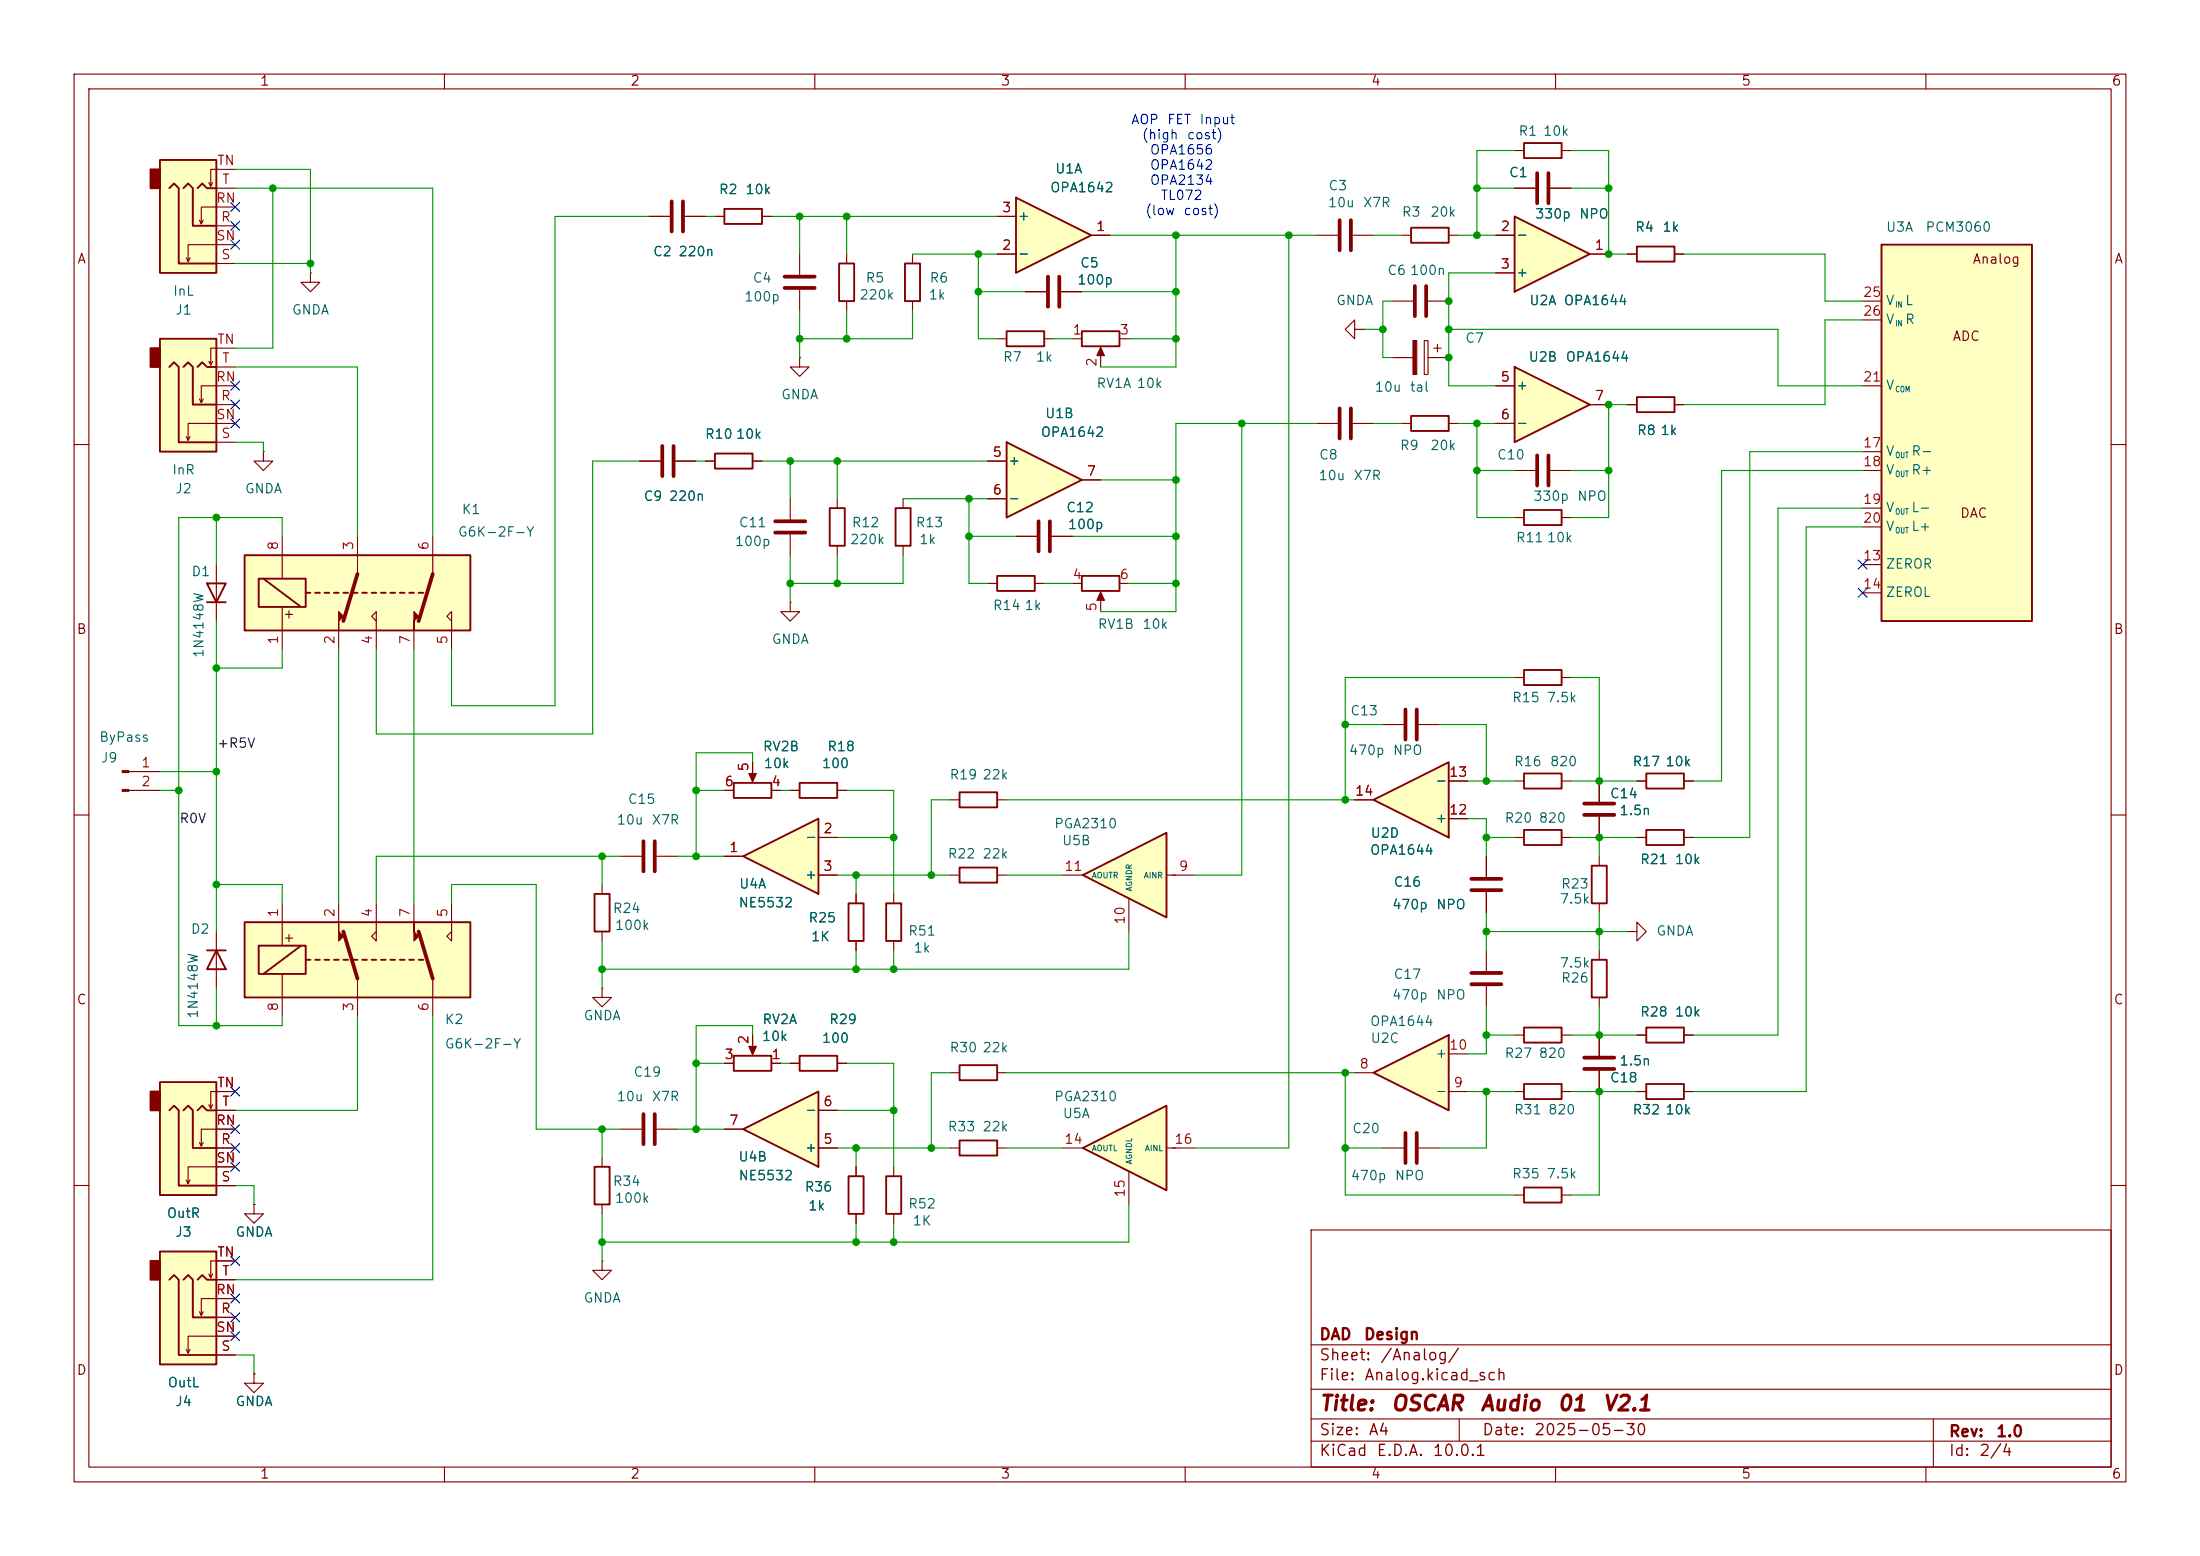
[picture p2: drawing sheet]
<svg xmlns="http://www.w3.org/2000/svg" width="297mm" height="210mm" viewBox="0 0 297 210" stroke-linecap="round" stroke-linejoin="round" font-family="sans-serif">
<g fill="none" stroke="#840000" stroke-width=".15">
<path d="M10 10h277v190h-277zM12 12h273v186h-273zM60 10v2M110 10v2M160 10v2M210 10v2M260 10v2M177.8 31.8h2.8M182.6 31.8h2.8M189.2 31.8h1.3M195.6 31.8h1.2M107.9 48.3v1.2h-1.2l1.2 1.3 1.3-1.3h-1.3"/>
<path d="M107.9 48.3h.1M134.6 45.7h1.3M141 45.7h1.2M188 48.3h2.8M188 40.6h2.8M189.2 57.2h1.3M192.3 46h.5v4.5h-.5zM192.8 48.3h2.8M192.8 40.6h2.8M193.5 47h1.1M194.1 46.5v1M195.6 57.2h1.2"/>
<path d="M10 60h2M106.7 67.3v2.8M106.7 72.1v2.8M113 67.3v1.3M113 73.7v1.2M285 60h2M106.7 81.3v1.3h-1.3l1.3 1.2 1.2-1.2h-1.2M106.7 81.3h.1M10 110h2M17.4 104.1h4.2M17.4 106.7h4.2M81.3 119.4v1.3"/>
<path d="M285 110h2M81.3 125.7v1.3M115.6 120.7v1.2M115.6 127v1.3M128.3 144.8h1.2M128.3 154.9h1.2M134.6 144.8h1.3M134.6 154.9h1.3M10 160h2M177 166h108v32h-108zM204.5 161.3h1.2M210.8 161.3h1.3"/>
<path d="M285 160h2M60 198v2M110 198v2M160 198v2M177 194.5h108M177 191.5h108M177 187.5h108M177 181.5h108M197 191.5v3M210 198v2M260 198v2M261 191.5v6.5"/>
</g>
<path d="M190.5 30.7h5.1v2.1h-5.1zM135.9 44.7h5.1v2h-5.1zM190.5 56.1h5.1v2.1h-5.1zM112 68.6h2v5.1h-2zM80.3 120.7h2v5h-2zM114.6 121.9h2v5.1h-2zM129.5 143.8h5.1v2h-5.1zM129.5 153.9h5.1v2.1h-5.1zM205.7 160.3h5.1v2h-5.1z" fill="none" stroke="#840000" stroke-width=".25"/>
<g fill="#840000" stroke="#840000" stroke-width=".15">
<path d="M16.5 104h.9v.3h-.9z"/>
<path d="M16.5 106.6h.9v.2h-.9z"/>
<path d="M190.8 46h.5v4.5h-.5z"/>
</g>
<path d="M180.8 29.7v4.1M182.4 29.7v4.1M191 38.6v4.1M192.5 38.6v4.1M104.6 71.9h4.1M104.6 70.4h4.1" fill="none" stroke="#840000" stroke-width=".51"/>
<path d="M21.6 168.9h7.6v15.3h-7.6z" fill="#ffffc2"/>
<path d="M20.3 170.2h1.3v2.5h-1.3z" fill="#840000" stroke="#840000" stroke-width=".25"/>
<path d="M21.6 168.9h7.6v15.3h-7.6zM22.9 172.7l.6-.6 .6 .6v10.2h5.1M24.8 172.7l.6-.6 .6 .6v5.1h3.2M26.7 172.7l.6-.6 .6 .6h1.3" fill="none" stroke="#840000" stroke-width=".25"/>
<g fill="none" stroke="#840000" stroke-width=".15">
<path d="M41.9 36.8v1.3h-1.3l1.3 1.3 1.3-1.3h-1.3M41.9 36.8h.1M83.8 115.6h2.8M88.6 115.6h2.8M27.4 177l-.2 .5M28.7 172l-.3 .5M29.2 177.8h2.5M29.2 172.7h2.5M31.7 175.3h-4.5v2.2l-.3-.5M31.7 170.2h-3.3v2.3l-.2-.5M25.7 182.1l-.3 .5M29.2 182.9h2.5"/>
<path d="M31.7 180.3h-6.3v2.3l-.3-.5"/>
</g>
<path d="M86.9 113.5v4.1M88.4 113.5v4.1" fill="none" stroke="#840000" stroke-width=".51"/>
<path d="M21.6 45.7h7.6v15.3h-7.6z" fill="#ffffc2"/>
<path d="M20.3 47h1.3v2.5h-1.3z" fill="#840000" stroke="#840000" stroke-width=".25"/>
<path d="M21.6 45.7h7.6v15.3h-7.6zM22.9 49.5l.6-.6 .6 .6v10.2h5.1M24.8 49.5l.6-.6 .6 .6v5.1h3.2M26.7 49.5l.6-.6 .6 .6h1.3" fill="none" stroke="#840000" stroke-width=".25"/>
<path d="M25.7 58.9l-.3 .5M27.4 53.8l-.2 .6M28.7 48.8l-.3 .5M29.2 54.6h2.5M29.2 59.7h2.5M29.2 49.5h2.5M31.7 57.2h-6.3v2.2l-.3-.5M31.7 52.1h-4.5v2.3l-.3-.6M31.7 47h-3.3v2.3l-.2-.5M35.6 61v1.2h-1.3l1.3 1.3 1.2-1.3h-1.2M35.6 61h.1" fill="none" stroke="#840000" stroke-width=".15"/>
<path d="M21.6 21.6h7.6v15.2h-7.6z" fill="#ffffc2"/>
<path d="M20.3 22.9h1.3v2.5h-1.3z" fill="#840000" stroke="#840000" stroke-width=".25"/>
<path d="M21.6 21.6h7.6v15.2h-7.6zM22.9 25.4l.6-.6 .6 .6v10.2h5.1M24.8 25.4l.6-.6 .6 .6v5.1h3.2M26.7 25.4l.6-.6 .6 .6h1.3M99.1 105.7h5v2h-5zM107.9 105.7h5.1v2h-5.1z" fill="none" stroke="#840000" stroke-width=".25"/>
<g fill="none" stroke="#840000" stroke-width=".15">
<path d="M25.7 34.8l-.3 .5M27.4 29.7l-.2 .5M28.7 24.6l-.3 .5M29.2 30.5h2.5M29.2 35.6h2.5M29.2 25.4h2.5M31.7 33h-6.3v2.3l-.3-.5M31.7 27.9h-4.5v2.3l-.3-.5M31.7 22.9h-3.3v2.2l-.2-.5M87.6 29.2h2.8M92.5 29.2h2.7M182.9 44.5v1.2l-1.3-1.2 1.3-1.3v1.3h1.2"/>
<path d="M184.1 44.5h.1M97.8 106.7h1.3M101.6 102.9v2.3M104.1 106.7h1.3M106.7 106.7h1.2M113 106.7h1.3M34.3 162.6v1.2h-1.3l1.3 1.3 1.3-1.3h-1.3M34.3 162.6h.1M81.3 170.2v1.3h-1.3l1.3 1.2 1.2-1.2h-1.2M81.3 170.2h.1"/>
</g>
<path d="M90.7 27.2v4M92.2 27.2v4" fill="none" stroke="#840000" stroke-width=".51"/>
<path d="M101.1 104.4h1l-.5 1.1z" fill="#840000" stroke="#840000" stroke-width=".15"/>
<path d="M100.3 115.6l10.2-5.1v10.2z" fill="#ffffc2"/>
<path d="M134.6 77.7h5.1v2.1h-5.1zM100.3 115.6l10.2-5.1v10.2zM129.5 117.1h5.1v2h-5.1zM27.9 128.3h2.6M29.2 128.3l1.3 2.5h-2.6zM80.3 157.5h2v5.1h-2z" fill="none" stroke="#840000" stroke-width=".25"/>
<path d="M133.3 78.7h1.3M139.7 78.7h1.3M97.8 115.6h2.5M110.5 113h2.5M110.5 118.1h2.5M128.3 118.1h1.2M134.6 118.1h1.3M29.2 125.7v7.7M81.3 156.2v1.3M81.3 162.6v1.2" fill="none" stroke="#840000" stroke-width=".15"/>
<path d="M21.6 146.1h7.6v15.2h-7.6z" fill="#ffffc2"/>
<path d="M20.3 147.3h1.3v2.6h-1.3z" fill="#840000" stroke="#840000" stroke-width=".25"/>
<path d="M21.6 146.1h7.6v15.2h-7.6zM22.9 149.9l.6-.7 .6 .7v10.1h5.1M24.8 149.9l.6-.7 .6 .7v5h3.2M26.7 149.9l.6-.7 .6 .7h1.3" fill="none" stroke="#840000" stroke-width=".25"/>
<g fill="none" stroke="#840000" stroke-width=".15">
<path d="M107.9 34.3v2.8M107.9 39.1v2.8M137.2 72.4h2.8M142 72.4h2.8M25.7 159.3l-.3 .5M27.4 154.2l-.2 .5M28.7 149.1l-.3 .5M29.2 154.9h2.5M29.2 149.9h2.5M31.7 157.5h-6.3v2.3l-.3-.5M31.7 152.4h-4.5v2.3l-.3-.5M31.7 147.3h-3.3v2.3l-.2-.5"/>
<path d="M29.2 160h2.5"/>
</g>
<path d="M105.9 38.9h4.1M105.9 37.3h4.1M140.2 70.4v4M141.7 70.4v4" fill="none" stroke="#840000" stroke-width=".51"/>
<path d="M33 74.9h30.5v10.2h-30.5z" fill="#ffffc2"/>
<g fill="none" stroke="#840000" stroke-width=".25">
<path d="M97.8 28.2h5.1v2h-5.1zM33 74.9h30.5v10.2h-30.5zM34.9 78.1h6.4v3.8h-6.4zM35.6 78.1l5 3.8M96.5 61.2h5.1v2h-5.1zM41.3 80h.6M42.5 80h.7M43.8 80h.6M45.1 80h.6M46.4 80h.6M47.6 80h.7M48.9 80h.6"/>
<path d="M50.2 80h.6M51.4 80h.7M52.7 80h.6M54 80h.6M55.2 80h.7M56.5 80h.6M129.5 106.9h5.1v2.1h-5.1zM99.1 142.5h5v2h-5zM107.9 142.5h5.1v2h-5.1z"/>
</g>
<g fill="none" stroke="#840000" stroke-width=".15">
<path d="M96.5 29.2h1.3M102.9 29.2h1.2M138.4 39.4h2.8M143.3 39.4h2.7M38.1 72.4v5.7M48.3 72.4v5.1M58.4 72.4v5.1M86.4 62.2h2.8M91.2 62.2h2.8M95.2 62.2h1.3M101.6 62.2h1.3M38.1 81.9v5.7"/>
<path d="M45.7 85.1v2.5M50.8 83.8l-.6-.6 .6-.6v5M55.9 85.1v2.5M61 83.8l-.7-.6 .7-.6v5M128.3 108h1.2M134.6 108h1.3M101.6 139.7v2.3M97.8 143.5h1.3M104.1 143.5h1.3M106.7 143.5h1.2M113 143.5h1.3M34.3 185.4v1.3h-1.3l1.3 1.3 1.3-1.3h-1.3"/>
<path d="M34.3 185.4h.1"/>
</g>
<g fill="#840000" stroke="#840000" stroke-width=".15">
<path d="M45.7 82.6l.7 .6-.7 .6v1.3z"/>
<path d="M55.9 82.6l.6 .6-.6 .6v1.3z"/>
<path d="M101.1 141.2h1l-.5 1.2z"/>
</g>
<path d="M141.5 37.3v4.1M143 37.3v4.1M48.3 77.5l-1.9 6.3M58.4 77.5l-1.9 6.3M89.4 60.2v4.1M90.9 60.2v4.1" fill="none" stroke="#840000" stroke-width=".51"/>
<path d="M135.9 59.7l10.1 5.1-10.1 5.1z" fill="#ffffc2"/>
<path d="M113.3 35.6h2v5h-2zM122.2 35.6h2v5h-2zM135.9 59.7l10.1 5.1-10.1 5.1zM119.6 158.8h2.1v5h-2.1z" fill="none" stroke="#840000" stroke-width=".25"/>
<path d="M114.3 34.3v1.3M123.2 34.3v1.3M114.3 40.6v1.3M123.2 40.6v1.3M133.3 62.2h2.6M133.3 67.3h2.6M146 64.8h2.6M81.3 133.4v1.2h-1.3l1.3 1.3 1.2-1.3h-1.2M81.3 133.4h.1M120.6 157.5v1.3M120.6 163.8v1.3" fill="none" stroke="#840000" stroke-width=".15"/>
<path d="M33 124.5h30.5v10.1h-30.5z" fill="#ffffc2"/>
<g fill="none" stroke="#840000" stroke-width=".25">
<path d="M33 124.5h30.5v10.1h-30.5zM34.9 127.6h6.4v3.8h-6.4zM40.6 127.6l-5 3.8M41.3 129.5h.6M42.5 129.5h.7M43.8 129.5h.6M45.1 129.5h.6M46.4 129.5h.6M47.6 129.5h.7M48.9 129.5h.6M50.2 129.5h.6M51.4 129.5h.7"/>
<path d="M52.7 129.5h.6M54 129.5h.6M55.2 129.5h.7M56.5 129.5h.6M119.6 121.9h2.1v5.1h-2.1zM114.6 158.8h2v5h-2z"/>
</g>
<g fill="none" stroke="#840000" stroke-width=".15">
<path d="M38.1 121.9v5.7M38.1 131.4v5.8M45.7 121.9v2.6M48.3 132.1v5.1M50.8 121.9v5.1l-.6-.6 .6-.7M55.9 121.9v2.6M58.4 132.1v5.1M61 121.9v5.1l-.7-.6 .7-.7M120.6 120.7v1.2M120.6 127v1.3M83.8 152.4h2.8M88.6 152.4h2.8"/>
<path d="M115.6 157.5v1.3M115.6 163.8v1.3"/>
</g>
<g fill="#840000" stroke="#840000" stroke-width=".15">
<path d="M45.7 124.5v1.2l.7 .7-.7 .6z"/>
<path d="M55.9 124.5v1.2l.6 .7-.6 .6z"/>
</g>
<path d="M46.4 125.7l1.9 6.4M56.5 125.7l1.9 6.4M86.9 150.4v4M88.4 150.4v4" fill="none" stroke="#840000" stroke-width=".51"/>
<path d="M100.3 152.4l10.2-5.1v10.2z" fill="#ffffc2"/>
<path d="M100.3 152.4l10.2-5.1v10.2z" fill="none" stroke="#840000" stroke-width=".25"/>
<path d="M97.8 152.4h2.5M110.5 154.9h2.5M110.5 149.9h2.5" fill="none" stroke="#840000" stroke-width=".15"/>
<path d="M137.2 26.7l10.1 5.1-10.1 5z" fill="#ffffc2"/>
<path d="M137.2 26.7l10.1 5.1-10.1 5zM27.9 78.7h2.6l-1.3 2.6zM120.9 68.6h2v5.1h-2zM27.9 81.3h2.6M205.7 146.3h5.1v2h-5.1zM222.2 146.3h5.1v2h-5.1z" fill="none" stroke="#840000" stroke-width=".25"/>
<path d="M134.6 34.3h2.6M134.6 29.2h2.6M147.3 31.8h2.6M29.2 76.2v7.6M121.9 67.3v1.3M121.9 73.7v1.2M215.9 139.7v2.8M204.5 147.3h1.2M210.8 147.3h1.3M215.9 144.5v2.8M221 147.3h1.2M227.3 147.3h1.3" fill="none" stroke="#840000" stroke-width=".15"/>
<path d="M213.9 142.7h4M213.9 144.3h4" fill="none" stroke="#840000" stroke-width=".51"/>
<path d="M185.4 144.8l10.2-5.1v10.2z" fill="#ffffc2"/>
<path d="M185.4 144.8l10.2-5.1v10.2z" fill="none" stroke="#840000" stroke-width=".25"/>
<path d="M200.7 128.3v2.8M200.7 133.1v2.8M182.9 144.8h2.5M195.6 147.3h2.5M195.6 142.2h2.5" fill="none" stroke="#840000" stroke-width=".15"/>
<path d="M198.6 131.3h4.1M198.6 132.8h4.1" fill="none" stroke="#840000" stroke-width=".51"/>
<path d="M146.2 154.9l11.3-5.7v11.5z" fill="#ffffc2"/>
<g fill="none" stroke="#840000" stroke-width=".15">
<path d="M144.8 45.7h1.2M148.6 47.2v2.3M151.1 45.7h1.3M204.5 69.9h1.2M210.8 69.9h1.3M204.5 91.4h1.2M210.8 91.4h1.3M204.5 113h1.2M204.5 105.4h1.2M210.8 113h1.3M210.8 105.4h1.3M215.9 105.4v2.8"/>
<path d="M215.9 110.2v2.8M215.9 115.6v1.2M221 113h1.2M221 105.4h1.2M227.3 113h1.3M227.3 105.4h1.3M204.5 139.7h1.2M210.8 139.7h1.3M215.9 121.9v1.3M215.9 128.3v1.2M215.9 134.6v1.3M219.7 125.7h1.3v1.3l1.2-1.3-1.2-1.2v1.2"/>
<path d="M219.7 125.7h.1M221 139.7h1.2M227.3 139.7h1.3M143.5 154.9h2.8M152.4 158.2v4.4M157.5 154.9h3.8M186.7 154.9h2.8M191.5 154.9h2.8"/>
</g>
<path d="M146 44.7h5.1v2h-5.1zM205.7 68.8h5.1v2.1h-5.1zM205.7 90.4h5.1v2.1h-5.1zM205.7 112h5.1v2h-5.1zM205.7 104.4h5.1v2h-5.1zM214.9 116.8h2v5.1h-2zM222.2 112h5.1v2h-5.1zM222.2 104.4h5.1v2h-5.1zM205.7 138.7h5.1v2h-5.1zM214.9 129.5h2v5.1h-2zM222.2 138.7h5.1v2h-5.1zM146.2 154.9l11.3-5.7v11.5z" fill="none" stroke="#840000" stroke-width=".25"/>
<path d="M213.9 110h4M213.9 108.5h4M189.7 152.9v4.1M191.3 152.9v4.1" fill="none" stroke="#840000" stroke-width=".51"/>
<path d="M148.6 46.9l.5 1.1h-1z" fill="#840000" stroke="#840000" stroke-width=".15"/>
<path d="M254 33h20.3v50.8h-20.3z" fill="#ffffc2"/>
<path d="M254 33h20.3v50.8h-20.3z" fill="none" stroke="#840000" stroke-width=".25"/>
<path d="M251.5 52.1h2.5M251.5 40.6h2.5M251.5 43.2h2.5M204.5 63.5h2.8M209.3 63.5h2.8M251.5 76.2h2.5M251.5 61h2.5M251.5 63.5h2.5M251.5 68.6h2.5M251.5 71.1h2.5M251.5 80h2.5" fill="none" stroke="#840000" stroke-width=".15"/>
<path d="M207.5 61.5v4M209 61.5v4" fill="none" stroke="#840000" stroke-width=".51"/>
<path d="M204.5 29.2l10.1 5.1-10.1 5.1z" fill="#ffffc2"/>
<path d="M204.5 29.2l10.1 5.1-10.1 5.1z" fill="none" stroke="#840000" stroke-width=".25"/>
<path d="M201.9 31.8h2.6M201.9 36.8h2.6M214.6 34.3h2.6" fill="none" stroke="#840000" stroke-width=".15"/>
<path d="M204.5 49.5l10.1 5.1-10.1 5.1z" fill="#ffffc2"/>
<path d="M205.7 19.3h5.1v2h-5.1zM221 33.3h5.1v2h-5.1zM204.5 49.5l10.1 5.1-10.1 5.1zM221 53.6h5.1v2h-5.1z" fill="none" stroke="#840000" stroke-width=".25"/>
<g fill="none" stroke="#840000" stroke-width=".15">
<path d="M204.5 20.3h1.2M204.5 25.4h2.8M209.3 25.4h2.8M210.8 20.3h1.3M219.7 34.3h1.3M226.1 34.3h1.2M177.8 57.2h2.8M182.6 57.2h2.8M201.9 52.1h2.6M201.9 57.2h2.6M214.6 54.6h2.6M219.7 54.6h1.3"/>
<path d="M226.1 54.6h1.2M186.7 97.8h2.8M191.5 97.8h2.8"/>
</g>
<path d="M207.5 23.4v4M209 23.4v4M180.8 55.1v4.1M182.4 55.1v4.1M189.7 95.8v4M191.3 95.8v4" fill="none" stroke="#840000" stroke-width=".51"/>
<path d="M146.2 118.1l11.3-5.7v11.4z" fill="#ffffc2"/>
<path d="M143.5 118.1h2.8M157.5 118.1h3.8M152.4 121.4v4.3" fill="none" stroke="#840000" stroke-width=".15"/>
<path d="M146.2 118.1l11.3-5.7v11.4z" fill="none" stroke="#840000" stroke-width=".25"/>
<path d="M185.4 108l10.2-5.1v10.1z" fill="#ffffc2"/>
<path d="M146 77.7h5.1v2.1h-5.1zM185.4 108l10.2-5.1v10.1z" fill="none" stroke="#840000" stroke-width=".25"/>
<g fill="none" stroke="#840000" stroke-width=".15">
<path d="M87.6 29.2h2.8M92.5 29.2h2.7M96.5 29.2h1.3M102.9 29.2h1.2M134.6 29.2h2.6M134.6 34.3h2.6M138.4 39.4h2.8M143.3 39.4h2.7M147.3 31.8h2.6M201.9 31.8h2.6M201.9 36.8h2.6M204.5 25.4h2.8"/>
<path d="M209.3 25.4h2.8M214.6 34.3h2.6M219.7 34.3h1.3M226.1 34.3h1.2M201.9 52.1h2.6M201.9 57.2h2.6M214.6 54.6h2.6M219.7 54.6h1.3M226.1 54.6h1.2M86.4 62.2h2.8M91.2 62.2h2.8M95.2 62.2h1.3"/>
<path d="M101.6 62.2h1.3M133.3 62.2h2.6M133.3 67.3h2.6M137.2 72.4h2.8M142 72.4h2.8M144.8 78.7h1.2M146 64.8h2.6M151.1 78.7h1.3M148.6 80.3v2.3M97.8 106.7h1.3M97.8 115.6h2.5M101.6 102.9v1.2"/>
<path d="M104.1 106.7h1.3M106.7 106.7h1.2M110.5 113h2.5M110.5 118.1h2.5M113 106.7h1.3M182.9 108h2.5M195.6 110.5h2.5M195.6 105.4h2.5M200.7 115.6v2.8M215.9 105.4v2.8M215.9 110.2v2.8M221 105.4h1.2"/>
<path d="M221 113h1.2M227.3 105.4h1.3M227.3 113h1.3M101.6 139.7v1.3M115.6 120.7v1.2M115.6 127v1.3M200.7 120.4v2.8M215.9 139.7v2.8M221 139.7h1.2M227.3 139.7h1.3M29.2 154.9h2.5M29.2 149.9h2.5"/>
<path d="M29.2 152.4h2.5M29.2 157.5h2.5M29.2 147.3h2.5M97.8 143.5h1.3M97.8 152.4h2.5M104.1 143.5h1.3M106.7 143.5h1.2M110.5 154.9h2.5M110.5 149.9h2.5M113 143.5h1.3M115.6 157.5v1.3M215.9 144.5v2.8"/>
<path d="M221 147.3h1.2M227.3 147.3h1.3M29.2 177.8h2.5M29.2 175.3h2.5M29.2 172.7h2.5M29.2 170.2h2.5M29.2 160h2.5M34.3 162.6h.1M115.6 163.8v1.3M29.2 182.9h2.5M29.2 180.3h2.5M34.3 185.4h.1"/>
</g>
<path d="M198.6 118.6h4.1M198.6 120.1h4.1" fill="none" stroke="#840000" stroke-width=".51"/>
<path d="M148.6 79.9l.5 1.1h-1z" fill="#840000" stroke="#840000" stroke-width=".15"/>
<g fill="none" stroke="#009600" stroke-width=".15">
<path d="M31.7 25.4h26.7v47M31.7 22.9h10.2v13.9M31.7 35.6h10.2M36.8 25.4v21.6h-5.1M87.6 29.2h-12.7v66.1h-13.9v-7.7M95.2 29.2h1.3M104.1 29.2h30.5M107.9 29.2v5.1M114.3 29.2v5.1M123.2 34.3h11.4M132.1 34.3v11.4h2.5M132.1 39.4h6.3"/>
<path d="M146 39.4h12.7M149.9 31.8h27.9M158.7 31.8v17.7h-10.1M174 31.8v123.1h-12.7M185.4 31.8h3.8M196.8 31.8h5.1M199.4 25.4h5.1M201.9 36.8h-6.3v15.3h6.3M204.5 20.3h-5.1v11.5M212.1 20.3h5.1v14h2.5M212.1 25.4h5.1M227.3 34.3h19.1v6.3h5.1"/>
<path d="M31.7 49.5h16.6v22.9M31.7 59.7h3.9v1.3M107.9 41.9v6.4M114.3 41.9v3.8M123.2 41.9v3.8h-15.3M142.2 45.7h2.6M152.4 45.7h6.3M167.6 57.2v60.9h-6.3M177.8 57.2h-19.1v25.4h-10.1M184.1 44.5h2.6M185.4 57.2h3.8M188 40.6h-1.3v7.7h1.3"/>
<path d="M195.6 44.5h44.4v7.6h11.5M196.8 57.2h5.1M199.4 57.2v12.7h5.1M219.7 54.6h-2.5v15.3h-5.1M251.5 43.2h-5.1v11.4h-19.1M29.2 69.9v6.3M38.1 72.4v-2.5h-14v68.5h14v-1.2M86.4 62.2h-6.4v36.9h-29.2v-11.5M94 62.2h1.2M102.9 62.2h30.4M106.7 62.2v5.1M106.7 74.9v6.4"/>
<path d="M113 62.2v5.1M113 74.9v3.8M121.9 67.3h11.4M121.9 74.9v3.8h-15.2M130.8 67.3v11.4h2.5M130.8 72.4h6.4M141 78.7h3.8M144.8 72.4h13.9M148.6 64.8h10.1M152.4 78.7h6.3M199.4 63.5h5.1M212.1 63.5h5.1"/>
<path d="M251.5 61h-15.3v52h-7.6M251.5 71.1h-7.7v76.2h-15.2M251.5 68.6h-11.5v71.1h-11.4M251.5 63.5h-19.1v41.9h-3.8M29.2 83.8v41.9M38.1 87.6v2.6h-8.9M45.7 87.6v34.3M55.9 87.6v34.3M181.6 97.8h5.1M194.3 97.8h6.4v7.6M204.5 91.4h-22.9v16.6M212.1 91.4h3.8v14"/>
<path d="M21.6 104.1h7.6M21.6 106.7h2.5M29.2 119.4h8.9v2.5M81.3 115.6v3.8M83.8 115.6h-33v6.3M91.4 115.6h6.4M94 106.7h3.8M101.6 102.9v-1.3h-7.6v14M105.4 106.7h1.3M113 118.1h15.3M113 113h7.6M114.3 106.7h6.3v14"/>
<path d="M115.6 118.1v2.6M128.3 108h-2.6v10.1M135.9 108h47M135.9 118.1h7.6M198.1 110.5h2.6v5.1M198.1 105.4h6.4M200.7 113h3.8M212.1 113h8.9M212.1 105.4h8.9M215.9 113v2.6M29.2 133.4v5M48.3 137.2v12.7h-16.6"/>
<path d="M58.4 137.2v35.5h-26.7M61 121.9v-2.5h11.4v33h11.4M81.3 127v6.4M101.6 139.7v-1.3h-7.6v14M115.6 128.3v2.5M120.6 128.3v2.5M152.4 125.7v5.1h-71.1M200.7 123.2v5.1M200.7 135.9v6.3h-2.6M200.7 139.7h3.8M200.7 125.7h19M212.1 139.7h8.9"/>
<path d="M215.9 123.2v5.1M215.9 135.9v3.8M81.3 152.4v3.8M91.4 152.4h6.4M94 143.5h3.8M105.4 143.5h1.3M113 149.9h7.6M113 154.9h15.3M114.3 143.5h6.3v14M115.6 154.9v2.6M128.3 144.8h-2.6v10.1M135.9 144.8h47"/>
<path d="M135.9 154.9h7.6M181.6 154.9h5.1M181.6 144.8v16.5h22.9M198.1 147.3h6.4M200.7 147.3v7.6h-6.4M212.1 147.3h8.9M215.9 147.3v14h-3.8M31.7 160h2.6v2.6M81.3 163.8v6.4M115.6 165.1v2.5M120.6 165.1v2.5M152.4 162.6v5h-71.1"/>
<path d="M31.7 182.9h2.6v2.5"/>
</g>
<g fill="none" stroke="#000084" stroke-width=".15">
<path d="M31.1 29.9l1.3 1.2M31.1 32.4l1.3 1.2M31.1 27.3l1.3 1.2M32.4 29.9l-1.3 1.2M32.4 32.4l-1.3 1.2M32.4 27.3l-1.3 1.2M31.1 51.5l1.3 1.2M31.1 56.5l1.3 1.3M31.1 54l1.3 1.2M32.4 51.5l-1.3 1.2M32.4 56.5l-1.3 1.3M32.4 54l-1.3 1.2"/>
<path d="M250.9 79.4l1.2 1.2M250.9 75.6l1.2 1.2M252.1 79.4l-1.2 1.2M252.1 75.6l-1.2 1.2M31.1 156.9l1.3 1.2M31.1 146.7l1.3 1.2M31.1 151.8l1.3 1.2M31.1 154.3l1.3 1.2M32.4 156.9l-1.3 1.2M32.4 146.7l-1.3 1.2M32.4 151.8l-1.3 1.2M32.4 154.3l-1.3 1.2"/>
<path d="M31.1 169.6l1.3 1.2M31.1 179.7l1.3 1.2M31.1 177.2l1.3 1.2M31.1 174.7l1.3 1.2M32.4 169.6l-1.3 1.2M32.4 179.7l-1.3 1.2M32.4 177.2l-1.3 1.2M32.4 174.7l-1.3 1.2"/>
</g>
<g fill="#009600" stroke="#009600" stroke-width=".14">
<circle cx="113" cy="62.2" r=".46"/>
<circle cx="113" cy="78.7" r=".46"/>
<circle cx="120.6" cy="113" r=".46"/>
<circle cx="125.7" cy="118.1" r=".46"/>
<circle cx="115.6" cy="118.1" r=".46"/>
<circle cx="94" cy="106.7" r=".46"/>
<circle cx="94" cy="115.6" r=".46"/>
<circle cx="106.7" cy="78.7" r=".46"/>
<circle cx="81.3" cy="167.6" r=".46"/>
<circle cx="81.3" cy="152.4" r=".46"/>
<circle cx="94" cy="152.4" r=".46"/>
<circle cx="115.6" cy="167.6" r=".46"/>
<circle cx="120.6" cy="167.6" r=".46"/>
<circle cx="94" cy="143.5" r=".46"/>
<circle cx="81.3" cy="130.8" r=".46"/>
<circle cx="29.2" cy="69.9" r=".46"/>
<circle cx="132.1" cy="34.3" r=".46"/>
<circle cx="132.1" cy="39.4" r=".46"/>
<circle cx="130.8" cy="72.4" r=".46"/>
<circle cx="130.8" cy="67.3" r=".46"/>
<circle cx="114.3" cy="45.7" r=".46"/>
<circle cx="107.9" cy="45.7" r=".46"/>
<circle cx="114.3" cy="29.2" r=".46"/>
<circle cx="125.7" cy="154.9" r=".46"/>
<circle cx="120.6" cy="149.9" r=".46"/>
<circle cx="115.6" cy="130.8" r=".46"/>
<circle cx="120.6" cy="130.8" r=".46"/>
<circle cx="115.6" cy="154.9" r=".46"/>
<circle cx="29.2" cy="138.4" r=".46"/>
<circle cx="29.2" cy="104.1" r=".46"/>
<circle cx="29.2" cy="90.2" r=".46"/>
<circle cx="81.3" cy="115.6" r=".46"/>
<circle cx="24.1" cy="106.7" r=".46"/>
<circle cx="29.2" cy="119.4" r=".46"/>
<circle cx="36.8" cy="25.4" r=".46"/>
<circle cx="41.9" cy="35.6" r=".46"/>
<circle cx="106.7" cy="62.2" r=".46"/>
<circle cx="107.9" cy="29.2" r=".46"/>
<circle cx="186.7" cy="44.5" r=".46"/>
<circle cx="195.6" cy="44.5" r=".46"/>
<circle cx="195.6" cy="40.6" r=".46"/>
<circle cx="195.6" cy="48.3" r=".46"/>
<circle cx="158.7" cy="31.8" r=".46"/>
<circle cx="158.7" cy="39.4" r=".46"/>
<circle cx="158.7" cy="45.7" r=".46"/>
<circle cx="174" cy="31.8" r=".46"/>
<circle cx="200.7" cy="139.7" r=".46"/>
<circle cx="200.7" cy="147.3" r=".46"/>
<circle cx="200.7" cy="125.7" r=".46"/>
<circle cx="215.9" cy="139.7" r=".46"/>
<circle cx="215.9" cy="147.3" r=".46"/>
<circle cx="181.6" cy="154.9" r=".46"/>
<circle cx="181.6" cy="144.8" r=".46"/>
<circle cx="215.9" cy="113" r=".46"/>
<circle cx="215.9" cy="125.7" r=".46"/>
<circle cx="215.9" cy="105.4" r=".46"/>
<circle cx="200.7" cy="105.4" r=".46"/>
<circle cx="199.4" cy="63.5" r=".46"/>
<circle cx="199.4" cy="57.2" r=".46"/>
<circle cx="217.2" cy="34.3" r=".46"/>
<circle cx="199.4" cy="31.8" r=".46"/>
<circle cx="199.4" cy="25.4" r=".46"/>
<circle cx="217.2" cy="25.4" r=".46"/>
<circle cx="217.2" cy="54.6" r=".46"/>
<circle cx="217.2" cy="63.5" r=".46"/>
<circle cx="181.6" cy="97.8" r=".46"/>
<circle cx="158.7" cy="72.4" r=".46"/>
<circle cx="158.7" cy="64.8" r=".46"/>
<circle cx="158.7" cy="78.7" r=".46"/>
<circle cx="167.6" cy="57.2" r=".46"/>
<circle cx="181.6" cy="108" r=".46"/>
<circle cx="200.7" cy="113" r=".46"/>
</g>
<g font-size="2" fill="#840000">
<text x="178" y="190.9">Title:</text>
<text x="187.7" y="190.9">OSCAR</text>
<text x="199.7" y="190.9">Audio</text>
<text x="210.1" y="190.9">01</text>
<text x="216.2" y="190.9">V2.1</text>
</g>
<g font-size="1.5" fill="#840000">
<text x="178" y="184">Sheet:</text>
<text x="178" y="181.2">DAD</text>
<text x="184" y="181.2">Design</text>
<text x="186.2" y="184">/Analog/</text>
<text x="178" y="186.7">File:</text>
<text x="184.1" y="186.7">Analog.kicad_sch</text>
<text x="178" y="196.9">KiCad</text>
<text x="178" y="194.1">Size:</text>
<text x="184.7" y="194.1">A4</text>
<text x="185.7" y="196.9">E.D.A.</text>
<text x="193.3" y="196.9">10.0.1</text>
<text x="200" y="194.1">Date:</text>
<text x="207" y="194.1">2025-05-30</text>
<text x="263" y="194.3">Rev:</text>
<text x="263" y="196.9">Id:</text>
<text x="267.1" y="196.9">2/4</text>
<text x="269.4" y="194.3">1.0</text>
</g>
<g font-size="1.3" fill="#840000">
<text x="35" y="11.9">1</text>
<text x="85" y="11.9">2</text>
<text x="135" y="11.9">3</text>
<text x="185" y="11.9">4</text>
<text x="235" y="11.9">5</text>
<text x="285" y="11.9">6</text>
<text x="10.3" y="35.9">A</text>
<text x="266.2" y="35.9">Analog</text>
<text x="285.3" y="35.9">A</text>
<text x="263.5" y="46.3">ADC</text>
<text x="264.5" y="70.2">DAC</text>
<text x="38.1" y="83.8">+</text>
<text x="10.3" y="85.9">B</text>
<text x="285.3" y="85.9">B</text>
<text x="38.1" y="127.5">+</text>
<text x="10.3" y="135.9">C</text>
<text x="285.3" y="135.9">C</text>
<text x="10.3" y="185.9">D</text>
<text x="285.3" y="185.9">D</text>
<text x="35" y="199.9">1</text>
<text x="85" y="199.9">2</text>
<text x="135" y="199.9">3</text>
<text x="185" y="199.9">4</text>
<text x="235" y="199.9">5</text>
<text x="285" y="199.9">6</text>
</g>
<g font-size="1.3" fill="#0000c2">
<text x="152.6" y="17.1">AOP</text>
<text x="157.5" y="17.1">FET</text>
<text x="161.8" y="17.1">Input</text>
<text x="154.1" y="19.1">(high</text>
<text x="155.1" y="21.2">OPA1656</text>
<text x="155.1" y="23.2">OPA1642</text>
<text x="160.1" y="19.1">cost)</text>
<text x="154.5" y="29.4">(low</text>
<text x="155.1" y="25.3">OPA2134</text>
<text x="156.6" y="27.3">TL072</text>
<text x="159.7" y="29.4">cost)</text>
</g>
<g font-size="1.3" fill="#a90000">
<text x="29.2" y="22.6">TN</text>
<text x="29.1" y="27.7">RN</text>
<text x="29.9" y="25.1">T</text>
<text x="135.2" y="29">3</text>
<text x="29.1" y="32.8">SN</text>
<text x="29.7" y="30.2">R</text>
<text x="29.8" y="35.3">S</text>
<text x="135.2" y="34">2</text>
<text x="147.9" y="31.5">1</text>
<text x="202.5" y="31.5">2</text>
<text x="215.2" y="34">1</text>
<text x="202.5" y="36.6">3</text>
<text x="251.4" y="40.4">25</text>
<text x="29.2" y="46.7">TN</text>
<text x="144.7" y="45.5">1</text>
<text x="151.1" y="45.5">3</text>
<text x="251.4" y="42.9">26</text>
<text x="29.1" y="51.8">RN</text>
<text x="29.9" y="49.3">T</text>
<text x="148.3" y="49.6" transform="rotate(-90 148.3 49.6)">2</text>
<text x="202.5" y="51.8">5</text>
<text x="251.4" y="51.8">21</text>
<text x="29.1" y="56.9">SN</text>
<text x="29.7" y="54.4">R</text>
<text x="29.8" y="59.4">S</text>
<text x="202.5" y="56.9">6</text>
<text x="215.2" y="54.4">7</text>
<text x="133.9" y="62">5</text>
<text x="146.6" y="64.5">7</text>
<text x="251.4" y="60.7">17</text>
<text x="251.4" y="63.2">18</text>
<text x="133.9" y="67.1">6</text>
<text x="251.4" y="68.3">19</text>
<text x="251.4" y="70.9">20</text>
<text x="37.8" y="74.4" transform="rotate(-90 37.8 74.4)">8</text>
<text x="48" y="74.4" transform="rotate(-90 48 74.4)">3</text>
<text x="58.2" y="74.4" transform="rotate(-90 58.2 74.4)">6</text>
<text x="251.4" y="75.9">13</text>
<text x="144.7" y="78.5">4</text>
<text x="148.3" y="82.6" transform="rotate(-90 148.3 82.6)">5</text>
<text x="151.1" y="78.5">6</text>
<text x="251.4" y="79.8">14</text>
<text x="37.8" y="87.1" transform="rotate(-90 37.8 87.1)">1</text>
<text x="45.5" y="87.1" transform="rotate(-90 45.5 87.1)">2</text>
<text x="50.5" y="87.1" transform="rotate(-90 50.5 87.1)">4</text>
<text x="55.6" y="87.1" transform="rotate(-90 55.6 87.1)">7</text>
<text x="60.7" y="87.1" transform="rotate(-90 60.7 87.1)">5</text>
<text x="19" y="103.9">1</text>
<text x="19" y="106.4">2</text>
<text x="97.7" y="106.4">6</text>
<text x="101.3" y="104.2" transform="rotate(-90 101.3 104.2)">5</text>
<text x="104.1" y="106.4">4</text>
<text x="182.8" y="107.7">14</text>
<text x="195.5" y="105.2">13</text>
<text x="111.1" y="112.8">2</text>
<text x="195.5" y="110.2">12</text>
<text x="98.4" y="115.3">1</text>
<text x="111.1" y="117.9">3</text>
<text x="143.6" y="117.9">11</text>
<text x="159.1" y="117.9">9</text>
<text x="37.8" y="123.9" transform="rotate(-90 37.8 123.9)">1</text>
<text x="45.5" y="123.9" transform="rotate(-90 45.5 123.9)">2</text>
<text x="50.5" y="123.9" transform="rotate(-90 50.5 123.9)">4</text>
<text x="55.6" y="123.9" transform="rotate(-90 55.6 123.9)">7</text>
<text x="60.7" y="123.9" transform="rotate(-90 60.7 123.9)">5</text>
<text x="152.1" y="124.9" transform="rotate(-90 152.1 124.9)">10</text>
<text x="37.8" y="136.6" transform="rotate(-90 37.8 136.6)">8</text>
<text x="48" y="136.6" transform="rotate(-90 48 136.6)">3</text>
<text x="58.2" y="136.6" transform="rotate(-90 58.2 136.6)">6</text>
<text x="97.7" y="143.3">3</text>
<text x="101.3" y="141" transform="rotate(-90 101.3 141)">2</text>
<text x="104.1" y="143.3">1</text>
<text x="195.5" y="142">10</text>
<text x="29.2" y="147.1">TN</text>
<text x="29.9" y="149.6">T</text>
<text x="111.1" y="149.6">6</text>
<text x="183.4" y="144.5">8</text>
<text x="196.1" y="147.1">9</text>
<text x="29.1" y="152.1">RN</text>
<text x="29.7" y="154.7">R</text>
<text x="98.4" y="152.1">7</text>
<text x="111.1" y="154.7">5</text>
<text x="143.6" y="154.7">14</text>
<text x="158.5" y="154.7">16</text>
<text x="29.1" y="157.2">SN</text>
<text x="29.8" y="159.8">S</text>
<text x="152.1" y="161.7" transform="rotate(-90 152.1 161.7)">15</text>
<text x="29.2" y="169.9">TN</text>
<text x="29.9" y="172.5">T</text>
<text x="29.1" y="175">RN</text>
<text x="29.7" y="177.5">R</text>
<text x="29.1" y="180.1">SN</text>
<text x="29.8" y="182.6">S</text>
</g>
<g font-size="1.3" fill="#006464">
<text x="142.4" y="23.7">U1A</text>
<text x="204.9" y="18.6">R1</text>
<text x="208.2" y="18.6">10k</text>
<text x="97" y="26.5">R2</text>
<text x="100.5" y="26.5">10k</text>
<text x="141.7" y="26.3">OPA1642</text>
<text x="179.2" y="28.3">10u</text>
<text x="179.3" y="26">C3</text>
<text x="183.9" y="28.3">X7R</text>
<text x="189.2" y="29.6">R3</text>
<text x="193" y="29.6">20k</text>
<text x="203.6" y="24.2">C1</text>
<text x="207.2" y="29.8">330p</text>
<text x="213.1" y="29.8">NPO</text>
<text x="88.1" y="34.9">C2</text>
<text x="91.5" y="34.9">220n</text>
<text x="137.3" y="35.2">-</text>
<text x="137.3" y="30.1">+</text>
<text x="204.6" y="32.6">-</text>
<text x="220.7" y="31.6">R4</text>
<text x="224.3" y="31.6">1k</text>
<text x="254.5" y="31.6">U3A</text>
<text x="259.9" y="31.6">PCM3060</text>
<text x="23.3" y="40.2">InL</text>
<text x="100.4" y="41">100p</text>
<text x="101.5" y="38.5">C4</text>
<text x="115.9" y="40.7">220k</text>
<text x="116.8" y="38.5">R5</text>
<text x="125.3" y="40.7">1k</text>
<text x="125.4" y="38.5">R6</text>
<text x="145.3" y="38.7">100p</text>
<text x="145.7" y="36.4">C5</text>
<text x="180.3" y="41.5">GNDA</text>
<text x="187.2" y="37.4">C6</text>
<text x="190.3" y="37.4">100n</text>
<text x="204.6" y="37.7">+</text>
<text x="206.4" y="41.5">U2A OPA1644</text>
<text x="254.5" y="41.5">V</text>
<text x="257.1" y="41.5">L</text>
<text x="23.6" y="42.8">J1</text>
<text x="39.3" y="42.8">GNDA</text>
<text x="197.7" y="46.6">C7</text>
<text x="254.5" y="44">V</text>
<text x="257.1" y="44">R</text>
<text x="135.3" y="49.1">R7</text>
<text x="139.7" y="49.1">1k</text>
<text x="147.9" y="52.7">RV1A 10k</text>
<text x="185.5" y="53.2">10u</text>
<text x="190.2" y="53.2">tal</text>
<text x="204.6" y="52.9">+</text>
<text x="206.3" y="49.1">U2B</text>
<text x="211.3" y="49.1">OPA1644</text>
<text x="254.5" y="52.9">V</text>
<text x="95.1" y="59.5">R10</text>
<text x="99.3" y="59.5">10k</text>
<text x="105.4" y="54.2">GNDA</text>
<text x="140.4" y="59.3">OPA1642</text>
<text x="141" y="56.7">U1B</text>
<text x="204.6" y="58">-</text>
<text x="220.9" y="59">R8</text>
<text x="224.1" y="59">1k</text>
<text x="23.2" y="64.4">InR</text>
<text x="136" y="63.1">+</text>
<text x="177.9" y="65.1">10u</text>
<text x="178" y="62.3">C8</text>
<text x="182.6" y="65.1">X7R</text>
<text x="188.9" y="61.1">R9</text>
<text x="193" y="61.1">20k</text>
<text x="202" y="62.3">C10</text>
<text x="254.5" y="61.8">V</text>
<text x="254.5" y="64.4">V</text>
<text x="257.9" y="61.8">R-</text>
<text x="257.9" y="64.4">R+</text>
<text x="23.6" y="66.9">J2</text>
<text x="33" y="66.9">GNDA</text>
<text x="62.2" y="69.7">K1</text>
<text x="86.8" y="67.9">C9</text>
<text x="90.2" y="67.9">220n</text>
<text x="99.7" y="71.5">C11</text>
<text x="114.9" y="71.5">R12</text>
<text x="123.5" y="71.5">R13</text>
<text x="136" y="68.2">-</text>
<text x="143.8" y="69.4">C12</text>
<text x="144.1" y="71.7">100p</text>
<text x="206.9" y="67.9">330p</text>
<text x="212.8" y="67.9">NPO</text>
<text x="254.5" y="69.4">V</text>
<text x="254.5" y="72">V</text>
<text x="257.9" y="69.4">L-</text>
<text x="257.9" y="72">L+</text>
<text x="61.7" y="72.7">G6K-2F-Y</text>
<text x="99.1" y="74">100p</text>
<text x="114.7" y="73.8">220k</text>
<text x="124" y="73.8">1k</text>
<text x="204.6" y="73.5">R11</text>
<text x="208.7" y="73.5">10k</text>
<text x="254.5" y="77.1">ZEROR</text>
<text x="25.8" y="78.1">D1</text>
<text x="133.9" y="82.7">R14</text>
<text x="138.2" y="82.7">1k</text>
<text x="254.5" y="80.9">ZEROL</text>
<text x="27.8" y="88.9" transform="rotate(-90 27.8 88.9)">1N4148W</text>
<text x="104.1" y="87.2">GNDA</text>
<text x="148.1" y="85.2">RV1B</text>
<text x="154.1" y="85.2">10k</text>
<text x="204" y="95.1">R15</text>
<text x="208.7" y="95.1">7.5k</text>
<text x="13.3" y="100.4">ByPass</text>
<text x="102.9" y="101.7">RV2B</text>
<text x="111.6" y="101.7">R18</text>
<text x="182.2" y="96.9">C13</text>
<text x="13.5" y="103.2">J9</text>
<text x="103" y="104">10k</text>
<text x="110.9" y="104">100</text>
<text x="128.1" y="105.5">R19</text>
<text x="132.5" y="105.5">22k</text>
<text x="182" y="102.2">470p</text>
<text x="188" y="102.2">NPO</text>
<text x="193.7" y="106.3">-</text>
<text x="204.3" y="103.7">R16</text>
<text x="209.2" y="103.7">820</text>
<text x="220.3" y="103.7">R17</text>
<text x="224.7" y="103.7">10k</text>
<text x="83.2" y="111.6">10u</text>
<text x="84.7" y="108.8">C15</text>
<text x="87.9" y="111.6">X7R</text>
<text x="108.6" y="113.9">-</text>
<text x="142.2" y="112.1">PGA2310</text>
<text x="184.9" y="113.4">U2D</text>
<text x="193.7" y="111.4">+</text>
<text x="203" y="111.4">R20</text>
<text x="207.6" y="111.4">820</text>
<text x="217.3" y="108.1">C14</text>
<text x="218.5" y="110.3">1.5n</text>
<text x="108.6" y="119">+</text>
<text x="127.8" y="116.2">R22</text>
<text x="132.5" y="116.2">22k</text>
<text x="143.3" y="114.4">U5B</text>
<text x="184.9" y="115.7">OPA1644</text>
<text x="188" y="120">C16</text>
<text x="221.3" y="116.9">R21</text>
<text x="226" y="116.9">10k</text>
<text x="82.6" y="123.5">R24</text>
<text x="82.9" y="125.8">100k</text>
<text x="99.6" y="122.8">NE5532</text>
<text x="99.7" y="120.2">U4A</text>
<text x="109.1" y="124.8">R25</text>
<text x="187.8" y="123">470p</text>
<text x="193.8" y="123">NPO</text>
<text x="210.5" y="122.3">7.5k</text>
<text x="210.7" y="120.2">R23</text>
<text x="25.7" y="126.3">D2</text>
<text x="109.4" y="127.4">1K</text>
<text x="122.5" y="126.6">R51</text>
<text x="123.2" y="128.9">1k</text>
<text x="210.5" y="130.9">7.5k</text>
<text x="223.5" y="126.6">GNDA</text>
<text x="27" y="137.6" transform="rotate(-90 27 137.6)">1N4148W</text>
<text x="187.8" y="135.2">470p</text>
<text x="188" y="132.4">C17</text>
<text x="193.8" y="135.2">NPO</text>
<text x="210.7" y="132.9">R26</text>
<text x="221.3" y="137.5">R28</text>
<text x="226" y="137.5">10k</text>
<text x="60" y="138.5">K2</text>
<text x="60" y="141.8">G6K-2F-Y</text>
<text x="78.7" y="138">GNDA</text>
<text x="102.8" y="140.8">10k</text>
<text x="102.8" y="138.5">RV2A</text>
<text x="110.9" y="141.1">100</text>
<text x="111.8" y="138.5">R29</text>
<text x="128.1" y="142.3">R30</text>
<text x="132.5" y="142.3">22k</text>
<text x="184.9" y="138.8">OPA1644</text>
<text x="184.9" y="141.1">U2C</text>
<text x="193.7" y="143.1">+</text>
<text x="203" y="143.1">R27</text>
<text x="207.6" y="143.1">820</text>
<text x="83.2" y="148.9">10u</text>
<text x="85.4" y="145.6">C19</text>
<text x="87.9" y="148.9">X7R</text>
<text x="142.2" y="148.9">PGA2310</text>
<text x="193.7" y="148.2">-</text>
<text x="217.3" y="146.4">C18</text>
<text x="218.5" y="144.1">1.5n</text>
<text x="108.6" y="155.8">+</text>
<text x="108.6" y="150.7">-</text>
<text x="127.8" y="153">R33</text>
<text x="132.5" y="153">22k</text>
<text x="143.4" y="151.2">U5A</text>
<text x="182.5" y="153.3">C20</text>
<text x="204.3" y="150.7">R31</text>
<text x="208.9" y="150.7">820</text>
<text x="220.3" y="150.7">R32</text>
<text x="224.7" y="150.7">10k</text>
<text x="82.6" y="160.4">R34</text>
<text x="99.6" y="157.1">U4B</text>
<text x="99.6" y="159.6">NE5532</text>
<text x="108.5" y="161.1">R36</text>
<text x="182.3" y="159.6">470p</text>
<text x="188.2" y="159.6">NPO</text>
<text x="204" y="159.4">R35</text>
<text x="208.7" y="159.4">7.5k</text>
<text x="22.4" y="164.7">OutR</text>
<text x="23.6" y="167.2">J3</text>
<text x="31.7" y="167.2">GNDA</text>
<text x="82.9" y="162.7">100k</text>
<text x="109" y="163.7">1k</text>
<text x="122.5" y="163.4">R52</text>
<text x="123.1" y="165.7">1K</text>
<text x="78.7" y="176.1">GNDA</text>
<text x="22.5" y="187.6">OutL</text>
<text x="23.6" y="190.1">J4</text>
<text x="31.7" y="190.1">GNDA</text>
</g>
<g font-size="1.3" fill="#0f0f0f">
<text x="29.2" y="101.3">+R5V</text>
<text x="24.1" y="111.4">R0V</text>
</g>
<g font-size=".8" fill="#006464">
<text x="255.8" y="41.7">IN</text>
<text x="255.8" y="44.2">IN</text>
<text x="255.8" y="53.1">COM</text>
<text x="255.8" y="62">OUT</text>
<text x="255.8" y="64.6">OUT</text>
<text x="255.8" y="69.6">OUT</text>
<text x="255.8" y="72.2">OUT</text>
<text x="147.3" y="118.7">AOUTR</text>
<text x="154.3" y="118.7">AINR</text>
<text x="153" y="120.4" transform="rotate(-90 153 120.4)">AGNDR</text>
<text x="147.3" y="155.5">AOUTL</text>
<text x="154.5" y="155.5">AINL</text>
<text x="153" y="157.2" transform="rotate(-90 153 157.2)">AGNDL</text>
</g>
</svg>
